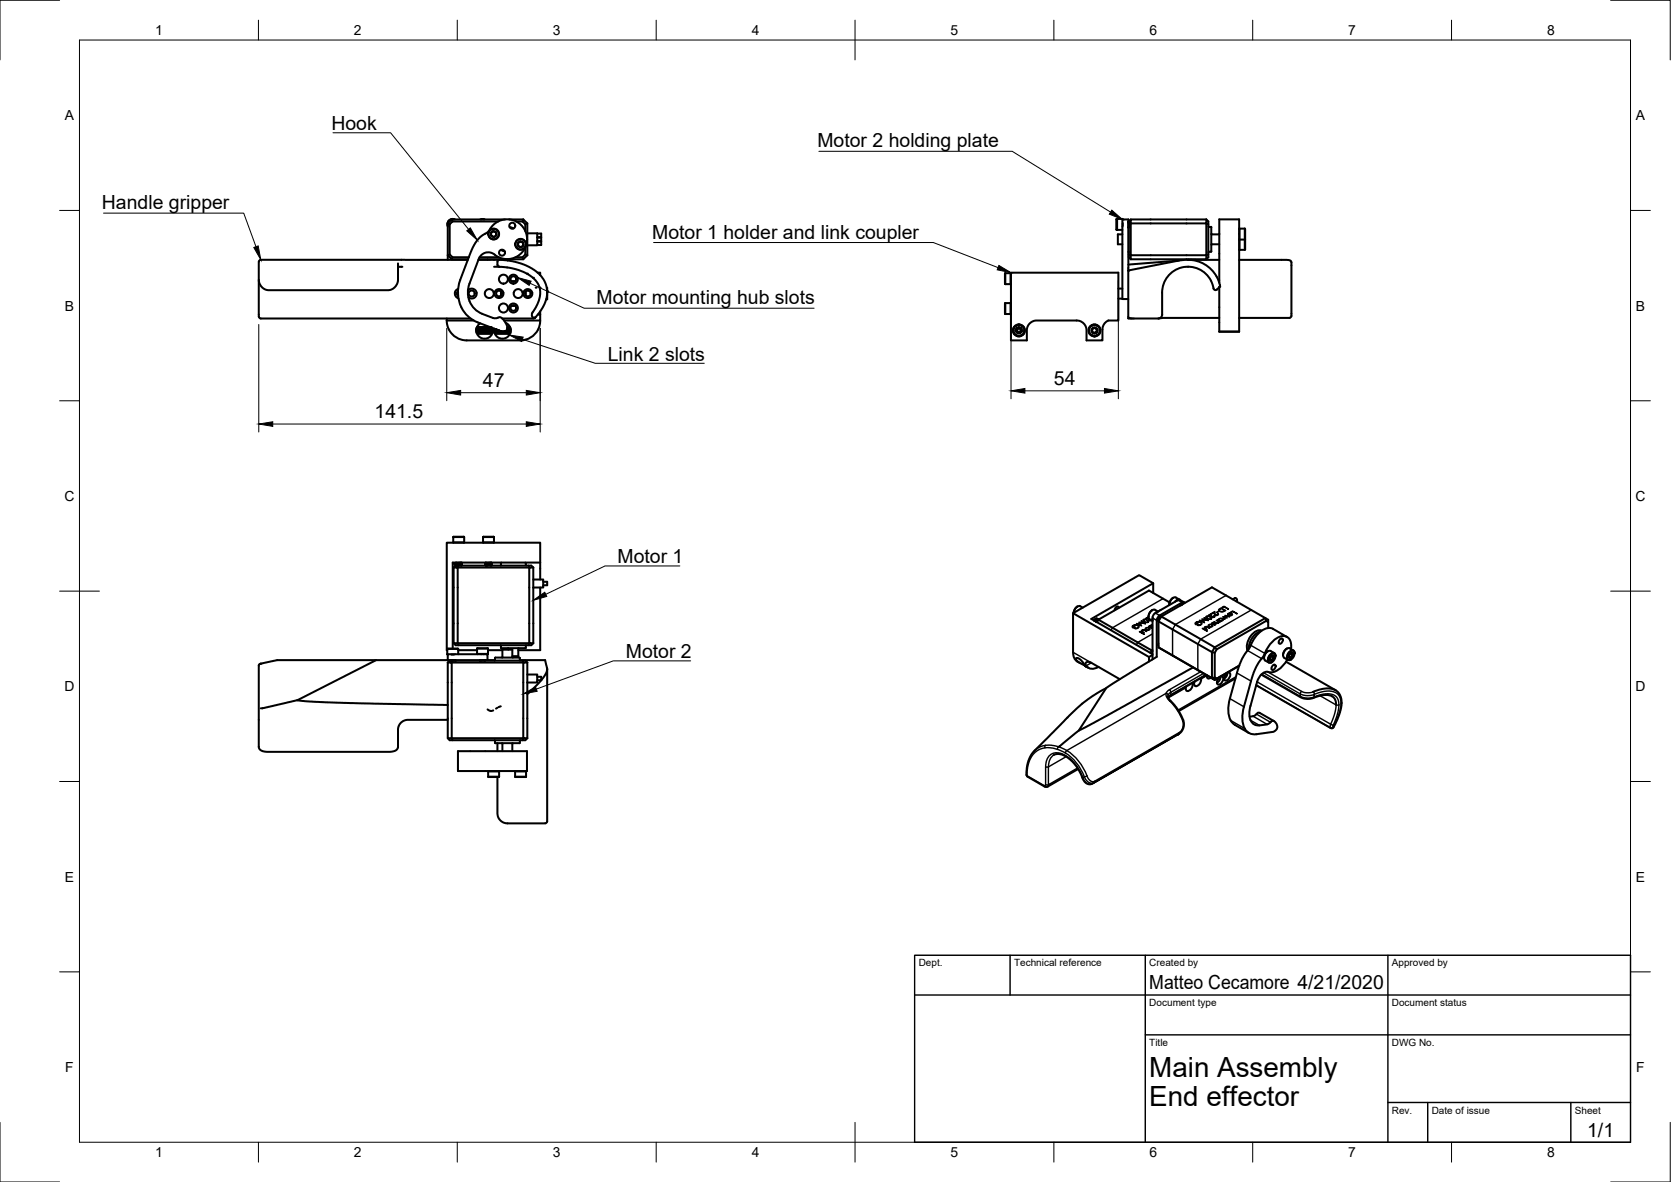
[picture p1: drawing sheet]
<svg xmlns="http://www.w3.org/2000/svg" width="420mm" height="297mm" viewBox="0 0 420 297" stroke-linecap="round" stroke-linejoin="round" font-family="sans-serif">
<!-- layer: Visible -->
<g fill="none" stroke="#000" stroke-width=".51">
<path d="M112.6 56.1v8l1 1.1M112.6 56.1l.5 .3M112.6 56v.7M113.8 55.7l-.2-.6a1.01 1.01 0 0 0-1 1M114.2 55.1h-.7M114.4 55.1a1.37 1.37 0 0 0-1.5 .3 1.37 1.37 0 0 0-.3 1.6M120.8 55.1h1.1M121 55.1h.7M123.1 57.7l-.5 .7-2 1.3-1.4 1.9-3.5 8.8a8.2 8.2 0 0 0 4.4 10.6l6.1 2.3h.5a1.03 1.03 0 0 0 .9-.7 1.03 1.03 0 0 0-.3-1l-.5-1-.7-.8-.5-.1-.4 .2M123.1 57.7a5 5 0 0 1 7.3-1.7 5 5 0 0 1 1 7.4 5 5 0 0 1-7.4 .3 2.51 2.51 0 0 0-3.6 1.3M125.3 55.7h-11.5l-.7 .7v7.6l.7 .7h4.1M127 55.1h-13.4l-1 1"/>
<path d="M128 55.1h3.6M128.1 57.1l1 .3M129.8 55.7h1.6M131.4 55.7l.7 .7v1.7M131.6 55.1l1 1v8M131.6 55.1l-.2 .6M132.6 58.6h2.5v3h-2.5M132.6 56.1l-.5 .3M135.1 59.7h1v.9h-1M135.1 58.7h1v.9h-1M280.8 55.1v2.6M280.8 55v2.8"/>
<path d="M280.8 55v.1M280.8 57.7v.1M280.8 55h1.4M280.8 57.8h1.4M282.2 58.9h-1.1v2.5h1.1M282.2 55v20.1h1.5M282.2 55l.1 .1M282.3 55.1h1.4v12.9M282.3 56.1v.6M282.3 55.1h.1M283.7 57.1h.1M283.7 57.2h.1"/>
<path d="M283.7 55.8l.1 .8M283.7 55.8l.1 1.1M283.7 55.7l.1 .1M283.7 55.7h.1M283.8 55.7h.1M283.8 56.2v8.5l.5 .5M283.8 55.7l.1 .5M283.8 55.7l-.1 .1M283.8 57.1h-.1M283.9 55.7v.5M284.3 56.1v8h19v-8l.5 .3M284.3 56.1l-.5 .3"/>
<path d="M284.3 55.1l-.5 .6M303.3 55.1v1h-19M303.3 55.1h-19v1M303.3 55.1l.5 .6v9l-.5 .5M303.8 56.9l.8 .2M304.6 57.1l-.1 6.2M304.6 58.8l2 .1M311.7 57.5v2.7M311.7 57.5h-.1M311.7 57.5h1.3M313 57.5l.1 2.6M313 57.5v2.7"/>
<path d="M65.1 65.8v13.8M65.1 79.5l.1 .3 .4 .2h52.7M100.1 66.2v4.2l-.3 1.1a2.53 2.53 0 0 1-2.2 1.4h-30a2.68 2.68 0 0 1-2.5-2.6M100.9 67l-.8 .1M113.1 64l-.5 .1v1.2M113.6 65.2h4.1M113.8 64.7l-.2 .5M115.2 73.2l-.3 .6 .3 .6M115.2 72.6l-.4 .2a1.24 1.24 0 0 0-.4 1.2 1.24 1.24 0 0 0 .9 1M117.6 65.3h-52l-.4 .2-.1 .3M117.7 73v-.1a1.23 1.23 0 0 1 2.1 .6M119.8 73.5a1.26 1.26 0 0 1-.6 1.4 1.26 1.26 0 0 1-1.4-.2"/>
<path d="M120.3 65.3h5.8l3.5 .5 3.2 1.2 1.7 1 1.3 1.2 .9 1 .6 1.3 .3 2.6-.3 1.4-.6 1.4-2.2 3M120.4 65l-2.4 6.3a5.9 5.9 0 0 0 3.3 7.6M120.6 64.7h4.8M121.2 78.9l3.1 1.1 .9-.2M122.2 73l.9-.3 .8 .4a1.12 1.12 0 0 1-.1 1.5 1.12 1.12 0 0 1-1.6 0 1.12 1.12 0 0 1 0-1.6zM122.6 65.2v.1M124.2 67l3.2 .2 2.9 .6 2.3 1 1.6 1.1a5.5 5.5 0 0 1 .5 7.3l-.4 .8a1.15 1.15 0 0 0-.1 1.9l.5-.2M125.1 65.8l.1 1 .4 .2M125.6 65.3l-.4 .1-.1 .4M126 62.8l.9 .4M126 73.3v.9M126.6 73.5a1.14 1.14 0 0 1-.9 1.4 1.14 1.14 0 0 1-1.3-.8 1.14 1.14 0 0 1 .8-1.4l.9 .1 .5 .7"/>
<path d="M129.4 73l1-.3 .7 .4a1.12 1.12 0 0 1-.1 1.5 1.12 1.12 0 0 1-1.5 0 1.12 1.12 0 0 1-.1-1.6zM129.5 70.7h-.9M129.5 76.9h-.9M131.4 64.7l.2 .5M131.9 73l.9-.3 .8 .4a1.12 1.12 0 0 1-.1 1.5 1.12 1.12 0 0 1-1.6 0 1.12 1.12 0 0 1 0-1.6zM132.1 62.2v1.8l-.7 .7h-1.8M132.1 64l.5 .1M132.2 73.3v.9M132.6 64.1l-1 1.1h-11.2M134.5 79.9l-.4 .1M134.5 79.9h.1M135.1 60.7h1v.9h-1"/>
<path d="M135.2 68.5h.6v.6M135.2 79h.6M135.8 79v1.5h-9.1M135.8 78.3v.7M137.5 72.3l.1 .9M137.5 74.3l.1 .9h-.3M137.6 73.3l-.1 .9M252.8 68.7v2.7M252.8 76.2v2.7M252.8 68.7h1.3M252.8 71.4h1.3M252.8 76.2h1.3"/>
<path d="M252.8 78.9h1.3M254.1 68.7v2.7M254.1 76.2v2.7M254.1 68.7h.1M254.1 76.2h.1M254.2 68.5h27v12h-2.5l-1 .8-.5 1.4v2.8h-4a7 7 0 0 0-.3-3.6 2.55 2.55 0 0 0-2.2-1.4h-10a2.49 2.49 0 0 0-2.5 2.5v2.5h-4zM254.2 71.3l-.1 .1M254.2 78.8l-.1 .1M281.2 75h1M281.2 72.5h1M283.7 68v11.9l7.5 .1a1.01 1.01 0 0 0 1-1M283.7 79.9l1 .1"/>
<path d="M283.7 63.3l.1 .1M283.8 64l.5 .1v1.1h19v-1.1l.5-.1M295.8 65.6l-12.1 2.4M296.5 65.5l-12.8 1M298.7 65.3h.2M298.7 65.3h7.9M298.7 67h.1M298.7 65.3l-2.9 .3M298.7 65.3a8.2 8.2 0 0 1 7.9 5.9l.2 .6-.2 .3M304.5 70.5l.5 1.6a.7 .7 0 0 0 1 .7M304.5 63.3l-.7 .1M304.5 70.5a6.5 6.5 0 0 0-7.3-3.3 6.5 6.5 0 0 0-5 6.3v5.5"/>
<path d="M306.6 61.4l-2 .1M306.6 79.9h-14.1l-1.2 .1M306.6 71v-15.9h5v28.2h-5v-11.1M306.6 72.1l-.6 .7M311.6 65.3h12l1 .3 .1 12.9a1.2 1.2 0 0 1-.5 1.4h-12.6M311.6 60.1l.1 .1M311.6 62.7l.1 .1M311.7 60.2v2.6M311.7 60.2h1.3M313 60.2v2.6M313.1 60.1v2.6l-1.4 .1M313.1 60.1l-.1 .1"/>
<path d="M112.3 80.5l.2 1.5a5 5 0 0 0 4.8 3.5M112.3 80.5h6.8M112.3 80v.5M119.8 82.9v.5M119.8 82.7v.9M119.8 82.5l.2 1.1M119.8 82.5h.1M119.9 82.5l.1 1.1M120 82.3l.1 1.5M120 82.3l.1 .2M120 83.6h.1M120 83.6l-.1 .2"/>
<path d="M120 82.3l-.1 .2M120 83.6l.1 .2M120.1 82.5l.1 1.1M120.1 82.5h.1M120.1 83.8h.1M120.2 82.3l.1 1.5M120.2 83.6h.1M120.2 82.3h.1M120.2 83.6l-.1 .2M120.2 82.3l-.1 .2M120.2 82.3l.2 1.5M120.2 83.6l.1 .2"/>
<path d="M120.2 82.3l.1 .2M120.3 82.5l.2 1.1M120.3 82.5h.1M120.3 83.8h.1M120.4 82.5l.1 1.1M120.5 82.3l.1 1.5M120.5 83.6h.1M120.5 82.3h.1M120.5 83.6l-.1 .2M120.5 82.3l-.1 .2M120.5 82.3l.1 .2M120.5 83.6l.1 .2"/>
<path d="M120.6 82.5l.1 1.1M120.6 82.5h.1M120.6 83.8h.1M120.7 82.3l.1 1.5M120.7 82.3l-.1 .2M120.7 83.6h.1M120.7 82.3h.1M120.7 83.6l-.1 .2M120.7 82.3l.2 1.5M120.7 82.3l.1 .2M120.7 83.6l.1 .2M120.8 81.3l-.8 .9a2.07 2.07 0 0 0 1.7 2.9 2.07 2.07 0 0 0 2.1-2.7"/>
<path d="M120.8 83.8h.1M120.8 82.5l.1 1.1M120.8 82.5h.1M120.9 82.5l.1 1.1M120.9 82.3l.2 1.5M120.9 83.6h.1M120.9 82.3h.1M120.9 83.6v.2M120.9 82.3v.2M121 82.3l.1 1.5M121 82.3l.1 .2M121 83.6l.1 .2"/>
<path d="M121.1 82.5l.1 1.1M121.1 82.5h.1M121.1 83.8h.1M121.2 82.3l.1 1.5M121.2 83.6h.1M121.2 82.3h.1M121.2 83.6l-.1 .2M121.2 82.3l-.1 .2M121.2 83.6l.1 .2M121.2 82.3l.2 1.5M121.2 82.3l.1 .2M121.3 82.5l.2 1.1"/>
<path d="M121.3 83.8h.1M121.5 82.3l.1 1.5M121.5 83.6h.1M121.5 82.3h.1M121.5 83.6l-.1 .2M121.5 82.3l-.2 .2M121.5 82.3l.1 1.5 .1-.2M121.5 83.6l.1 .2M121.5 82.3l.1 .2M121.6 82.5l.1 1.1M121.6 82.5h.1M121.6 83.8h.1"/>
<path d="M121.7 82.3l.1 1.5M121.7 83.6h.1M121.7 82.3h.1M121.7 82.3l-.1 .2M121.7 82.3l.2 1.5M121.7 82.3l.1 .2M121.7 83.6l.1 .2M121.8 82.5l.2 1.1M121.8 82.5h.1M121.8 83.8h.1M121.9 82.5l.1 1.1M121.9 82.3l.2 1.5"/>
<path d="M121.9 82.3v.2M122 83.6h.1M122 82.3h.1M122 83.6l-.1 .2M122 82.3l.1 1.5M122 82.3l.1 .2M122 83.6l.1 .2M122.1 82.5l.1 1.1M122.1 82.5h.1M122.1 83.8h.1M122.2 82.3l.1 1.5M122.2 83.6h.1"/>
<path d="M122.2 82.3h.1M122.2 82.3l-.1 .2M122.2 83.6l-.1 .2M122.2 82.3l.2 1.5M122.2 82.3l.1 .2M122.2 83.6l.1 .2M122.3 82.5h.1M122.3 83.8h.1M122.3 82.5l.1 1.1M122.4 82.5l.1 1.1M122.4 82.3l.2 1.5M122.4 83.6h.1"/>
<path d="M122.4 82.3h.1M122.4 83.6v.2M122.4 82.3v.2M122.5 82.3l.1 1.5M122.5 82.3l.1 .2M122.5 83.6l.1 .2M122.6 82.5l.1 1.1M122.6 82.5h.1M122.6 83.8h.1M122.7 82.3l.1 1.5M122.7 83.6h.1M122.7 82.3h.1"/>
<path d="M122.7 83.6l-.1 .2M122.7 82.3l-.1 .2M122.7 83.6l.1 .2M122.7 82.3l.2 1.5 .1-.2M122.7 82.3l.1 .2M122.8 82.5l.2 1.1M122.8 82.5h.1M122.8 83.8h.1M122.9 82.5l.1 1.1M123 82.3l.1 1.5M123 83.6h.1M123 82.3h.1"/>
<path d="M123 82.3l-.1 .2M123 82.3l.1 .2M123 83.6l.1 .2M123.1 82.5l.1 1.1M123.1 82.5h.1M123.1 83.8h.1M123.2 82.3l.1 1.5M123.2 83.6h.1M123.2 82.3h.1M123.2 83.6l-.1 .2M123.2 82.3l-.1 .2M123.2 82.3l.2 1.5"/>
<path d="M123.2 82.3l.1 .2M123.2 83.6l.1 .2M123.3 82.5l.1 1.1M123.3 82.5h.1M123.3 83.8h.1M123.4 83.6h.1M123.4 82.3v.2M123.5 82.3l.1 1.5M123.5 83.6l-.1 .2M123.5 83.6l.1 .2M123.5 82.3l.1 .2M123.6 82.5h.1"/>
<path d="M123.6 83.8h.1M123.6 82.5l.1 1.1M123.7 82.4l-.1 .1M123.7 83.6h.1M123.7 83.6l-.1 .2M123.7 82.4l.1 1.3M123.7 83.6l.1 .1M123.8 82.4v1.2M123.9 82.6v.6M124.3 82.9v.5M124.3 82.7v.9M124.4 82.6l.1 1"/>
<path d="M124.5 83.6h.1M124.5 83.6l-.1 .2M124.5 83.6l.1 .2M124.5 82.7l.1 1.1M124.6 83.8h.1M124.6 82.7l.1 .9zM124.7 83.6h.1M124.7 83.6l-.1 .2M124.7 83.6l.1 .2M124.8 82.8l.1 1zM124.8 83.8h.1M124.9 82.8l.1 .8z"/>
<path d="M124.9 83.6h.1M124.9 83.6v.2M125 83.6l.1 .2M125 82.9l.1 .9M125.1 83.8h.1M125.1 82.9l.1 .7zM125.2 83.6h.1M125.2 83.6l-.1 .2M125.2 83.6l.1 .2M125.3 83l.1 .8zM125.3 83.8h.1M125.4 83l.1 .6z"/>
<path d="M125.5 83.6h.1M125.5 83.6l-.1 .2M125.5 83.6l.1 .2M125.5 83.1l.1 .7M125.6 83.1v.7M125.6 83.8h.1M125.6 83.1l.1 .5zM125.7 83.6h.1M125.7 83.6l-.1 .2M125.7 83.6l.1 .2M125.8 83.2l.1 .6zM125.8 83.8h.1"/>
<path d="M125.9 83.2l.1 .4M126 83.6h.1M126 83.6l-.1 .2M126 83.6l.1 .2M126 83.3l.1 .5M126.1 83.3v.5M126.1 83.8h.1M126.2 83.3v.3M126.2 83.6h.1M126.2 83.6l-.1 .2M126.2 83.6l.1 .2M126.3 83.3v.5"/>
<path d="M126.3 80h7.8M126.3 83.3l.1 .5M126.3 83.8h.1M126.4 83.3v.3M126.4 83.3l.1 .3M126.4 83.6h.1M126.4 83.6v.2M126.5 83.6l.1 .2M126.5 83.3l.1 .5M126.6 83.3v.5M126.6 83.8h.1M126.7 83.3v.3"/>
<path d="M126.7 83.6h.1M126.7 83.6l-.1 .2M126.7 83.6l.1 .2M126.8 83.3l.1 .5zM126.8 83.8h.1M126.9 83.3l.1 .3zM127 83.6h.1M127 83.6l-.1 .2M127 83.6l.1 .2M127 83.2l.1 .6zM127.1 83.8h.1M127.1 81.1l.7 .5 .4 .5a2.08 2.08 0 0 1-1.6 3 2.08 2.08 0 0 1-2.3-2.5"/>
<path d="M127.1 83.2l.1 .4zM127.2 83.6h.1M127.2 83.6l-.1 .2M127.2 83.6l.1 .2M127.3 83.1l.1 .7zM127.3 83.8h.1M127.4 83l.1 .6M127.5 83.6l-.1 .2M127.5 83.6l.1 .2M127.5 82.9l.1 .9M127.5 82.8l.1 1M127.6 83.8h.1"/>
<path d="M127.6 82.5l.1 1.1M127.6 82.5h.1M127.7 82.3l.1 1.5M127.7 83.6h.1M127.7 82.3h.1M127.7 83.6l-.1 .2M127.7 82.3l-.1 .2M127.7 82.3l.2 1.5M127.7 82.3l.1 .2M127.7 83.6l.1 .2M127.8 82.5l.2 1.1M127.8 82.5h.1"/>
<path d="M127.8 83.8h.1M127.9 82.5l.1 1.1M128 82.3l.1 1.5M128 83.6h.1M128 82.3h.1M128 83.6l-.1 .2M128 82.3l-.1 .2M128 83.6l.1 .2M128 82.3l.1 .2M128.1 82.5l.1 1.1M128.1 82.5h.1M128.1 83.8h.1"/>
<path d="M128.2 82.3l.1 1.4M128.2 83.6h.1M128.2 82.3h.1M128.2 83.6l-.1 .2M128.2 82.3l-.1 .2M128.2 82.3l.1 1.3M128.2 83.6l.1 .1M128.2 82.3l.1 .1M128.4 82.6v.6M135.8 80.5l-.2 1.4a4.9 4.9 0 0 1-4.8 3.6h-13.5M254.8 82.4v1.2M255 83.9l.5 .3"/>
<path d="M255.5 84.2l.5 .3M255.6 82.6l.6-.3 .7 .4-.6-.4-.6 .3-.2 .6 .5 .4a.63 .63 0 0 0 .8-.6 .69 .69 0 0 1-.7 .8 .69 .69 0 0 1-.6-.9zM256 81.5l-1 .7M256.3 81.5l1.1 .7M256.9 82.7v.6M257.4 83.9l-1.1 .6M257.6 82.4v1.2M273.8 82.4v1.2M274 83.9l.5 .3M274.5 84.2l.5 .3M274.5 84.2a1.37 1.37 0 0 1-.3-2 1.37 1.37 0 0 1 2 0 1.37 1.37 0 0 1-.3 2M275 81.5l-1 .7"/>
<path d="M275.4 81.5l1 .7M275.7 83.4l-.4 .2M275.9 83.4l-.5 .3-.6-.1-.3-.6 .4-.5h.6l.3 .3-.1 .6 .1-.5-.3-.4h-.4l-.4 .2v.7l.6 .2M275.9 84.2l-.7 .2-.7-.2M275.9 84.2l-.5 .3M275.9 82.8l-.1 .6-.5 .2M275.9 82.8a.75 .75 0 0 0-1.1-.4 .75 .75 0 0 0-.1 1.2 .75 .75 0 0 0 1.2-.2M275.9 82.8v.6M276.4 83.9l-.5 .3M276.6 82.4v1.2M114 136.3h2.7M114 135h2.7"/>
<path d="M114 136.3v.1M114 135v1.3M116.7 136.3l-.1 .1M116.7 135v1.3M121.5 136.3h2.7M121.5 135h2.7M121.5 136.3v.1M121.5 135v1.3M124.2 136.3l-.1 .1M124.2 135v1.3M113.8 141.4l.8 .7M114.1 142.6v19h1"/>
<path d="M114.1 142.6h1v19M114.6 141.4h.1M114.6 142.1h.2M114.6 142.1l-.5 .5M114.6 141.5h.1M114.6 141.7v.1M114.6 142h.1M114.6 142l.1 .1M114.6 141.8l.1 .1M114.6 141.5l.1 .1M114.7 141.6h.1M114.7 141.8v.1"/>
<path d="M114.7 142.1h.1M114.7 141.9l-.1 .1M114.7 141.6l-.1 .1M114.7 141.4l-.1 .1M115.2 142.1h.1M115.2 142.2h-.6h.6M115.3 142.1h18.3l.5 .5M115.3 142.1l-.2 .5h18l-.2-.5M115.9 141.4l-1.3 .1M115.9 142l-1.2 .1M115.9 141.7l-1.2 .1M115.9 141.5l-1.2 .1"/>
<path d="M115.9 141.5l.2-.1-1.5 .1M115.9 141.5l.2 .1-1.5 .1M115.9 141.5h.1M115.9 141.7v.1M115.9 142h.1M115.9 142l.2 .1M115.9 141.8h.2M116.1 141.9l-1.5 .1M116.1 141.6l-1.5 .2M116.1 142.1h-.2M116.1 141.8l-1.5 .2M116.1 141.6h.1"/>
<path d="M116.1 141.8v.1M116.1 142.1h.1M116.1 141.9l-.2 .1M116.1 141.6l-.2 .1M122.1 141.4h.1M122.1 141.5h.1M122.1 141.7v.1M122.1 142h.1M122.1 142l.1 .1M122.1 141.8l.1 .1M122.1 141.5l.1 .1M122.2 141.6h.1"/>
<path d="M122.2 141.8v.1M122.2 142.1h.1M122.2 141.9l-.1 .1M122.2 141.6l-.1 .1M122.2 141.4l-.1 .1M123.4 141.4l-1.3 .1M123.4 142l-1.2 .1M123.4 141.7l-1.2 .1M123.4 141.5l-1.2 .1M123.4 141.8l-1.2 .1M123.4 141.5l.2-.1-1.5 .1M123.4 141.5l.2 .1-1.5 .1"/>
<path d="M123.4 141.5h.1M123.4 141.7v.1M123.4 142h.1M123.4 142l.2 .1M123.4 141.8h.2M123.6 141.9l-1.5 .1M123.6 141.6l-1.5 .2M123.6 142.1h-.2M123.6 141.8l-1.5 .2M123.6 141.6h.1M123.6 141.8v.1M123.6 142.1h.1"/>
<path d="M123.6 141.9l-.2 .1M123.6 141.6l-.2 .1M126 142l-.1 .1M126.1 141.4l-.1 .6M132.1 141.4l.1 .6M132.2 142l.1 .1M134.1 142.6h-1v19h1M134.1 145.6h2.5v2h-2.5M134.1 142.6v19M135.8 141.4v4.2M135.8 141.4h-22v21.6M135.8 141.4v-5h-23.5v27h.2"/>
<path d="M135.8 147.6v15.8h-5.5M136.6 146.2h1v.9h-1M269.8 154.1l19.1 11M271.6 152.3l.6 .4M271.6 152.3a1.63 1.63 0 0 0-1.6 1.7l.3-1 .6-.6M275.3 155.7l-.2 .2M275.8 155.5h.1M275.8 156.3l.4-.6 13.4 7.8M275.8 156l-.1 .3M275.8 155.5h-.3l-.4 .4M275.9 155.6l-.3-.1-.4 .5M276 155.6h-.3l-.4 .4 .2-.2"/>
<path d="M276 155.6h.1M276.1 155.7l-.4-.1-.4 .5M276.2 155.7l-.5 .6 .2-.4M276.2 155.7l-.5 .1-.2 .4 .2-.3M276.2 155.7h.1M276.2 155.7h-.3l-.4 .5M281.3 152.8l-.1-.3a.8 .8 0 0 0-.9 .9M289.1 155.6l.7 .5M289.7 153.4l-.7 .8-.2 .8M289.9 155.2v.6M290 149v-2.4l-15.6 8.9 15.4 8.9M290 146.6l-3.6-2.1-16.6 9.6v9.8a2.55 2.55 0 0 0 1.7 2.7"/>
<path d="M291 153.9l-.5 .2M291.2 153.7l-.8-.5a1.57 1.57 0 0 0-1.3 2.4M291.3 156.2l13.4 7.7 .7-1.2M291.3 156.2l.7-1.3 13.4 7.8M291.3 156.2v6.5l14.1 8.1-.7-.4 .7-.1M291.6 154.7l-.5 .5-.2 .7v9.2l-12.7 7.8-6.9 10.7M291.7 155.2l-.3 .4M291.8 155.1l-.5 1.1M291.8 155.1l12.9-7.5 14.2 8.2v.5M291.8 155.1l-.5 .7M291.8 155.1h.1M292 154.9l-.6 .5-.1 .8"/>
<path d="M294.1 151.4l-5.2-3-12.7 7.3M294.9 150.3l-.7 .8-.2 .8M295 150.2l-.1 .1M296.2 150.8l-5.1 2.9a1.84 1.84 0 0 0-1.3 2.2v9.8M296.2 150.8l.5-.1 1 .7M296.3 150.8l-.5 .2M296.6 150.7l-.9-.5a1.65 1.65 0 0 0-1.7 1.8M296.7 150.8a.92 .92 0 0 0-1.3 .4M296.9 152.1l.4-.2-.5 .3M297.3 151.9l-.3 .2M297.9 151.5l-.2-.1h-.5l-5.6 3.3M310 150.6l.7-.3 .3 .4-.2 .4"/>
<path d="M318.4 156l-12.5 7.2-.5 .8v6.3l.5 .2 5.7-3.2-6.2 3.5 .5-.3M318.4 156l.5 .3v1.5M318.4 156l-.2-.7-12.8 7.4M74.8 176l-9.2 2M74.8 176l3.2 .3 6.3 .3 28.3 .6M94.6 165.9h-24.9l-4.5 1-.1 .3v20.6l.2 .5 .6 .4 1.2 .2h31.4l1.2-.4 .3-.5 .1-5.1 .5-1 .7-.6 1.1-.4h10.2M112.5 164.4l.1 1.5h10M112.5 164.4h10.1v1.5M112.5 163.1h2.7M112.5 163.1v1.3M112.6 166.5v19h1M112.6 166.5h1v19"/>
<path d="M112.6 165.9h-18l-19.8 10.1M113.2 165.9v.1M113.2 166l-.6 .5M113.2 166h.1M113.5 164.5h.7M113.7 165.9l-.5 .1M113.7 166l-.6 .1h.6M113.7 166h.1M113.8 166h18.3l.5 .5M113.8 166l-.2 .5h18l-.2-.5M114.1 161.6l.5 .5h19l.5-.5M114.1 165.9l-.9 .1"/>
<path d="M114.5 165.9l.1 .1M114.6 166h.1M114.6 166h-.5M115.1 161.6h18l-.2 .5M115.1 161.6l.2 .5M115.2 163.4h4.8M115.2 163.1v1.3M120 164.3h2.7M120 163h2.7M120 164.3v.1M120 163v1.3M120.7 165.9l-.1 .1 1.3-.1"/>
<path d="M121.9 166l.2-.1-1.4 .1M121.9 166h.1M122.6 165.9h1.9M122.6 178.3l.8 .4 .6-.2M122.7 164.3l-.1 .1M122.7 163.4h3.6M122.7 163v1.3M124.5 165.4h6.2M124.5 165.4v.5M124.5 165.9l-.1 .1M125.1 177.9l-.4 .2M125.9 162.1l.1 .8h6.1l.1-.7"/>
<path d="M125.9 177.5l-.6 .2M127.7 162.9l.1 .4M128.8 165.1v-1.8h-2.5l-.1 1.9M128.8 165.1l.1 .1M130.3 163v1.9h-1.5M130.4 162.9l-.1 .1M130.7 165.4v.5h6.4l.5 2.2M130.7 165.9l.1 .1M132.3 162.1l-.1 .1M132.6 166.5h-1v19h1M132.6 169.5h2.5v2h-2.5M132.6 174.4l3.8-3.8 1-1.5 .2-1v38.3"/>
<path d="M132.6 166.5v19M135.1 170.1h1v.8h-1M270.5 165.5l.4-.1 .7 .3 1.4 1.8-2.1-1.3zM273 167.5l.7 .3M276.2 167.6h.1M276.2 167.6a1.99 1.99 0 0 1-3.2-.5 .71 .71 0 0 1 .4-.8 .71 .71 0 0 1 .8 .2l7.4 4.2M278.1 172.9l-3.2 1.9-2.8 2-3.2 3-6.6 6.7a11 11 0 0 0-3.5 4.2l-.6 2.4-.1 1.6 .3 .4M289.6 163.5l-.3 .6M289.6 163.5l.2 .2M289.8 164.6l-.9 .5v1.1M289.8 163.4l-.2 .1M291.3 161.7v.6"/>
<path d="M291.3 162.7l4.2 2.4M293.7 175l.3 .8 2.1 2.4 1.4 2.8 .1 1.6-.6 1.4-22.3 12.9-.7 .2a2.72 2.72 0 0 1-2.2-2.4l-1.3-2.4-2-1.9-1.8-.8-.8-.1-.9 .2M298.2 172.6l-.1 .3M299.8 171.6l.1 .2M299.9 171.8a1.5 1.5 0 0 1-1.6 1.8l-.2-.8M300 167.7l-21.5 12.1-7.2 3.8-5.2 4.1M301.9 170.4a1.48 1.48 0 0 1-1.5 1.9l-.2-.4 .1-.6M303.3 169.6l-9.1 5.2-.5 .5M303.5 169.7l.2 .8 .8-.2M303.8 169.9l-.3 .2M305.4 164l-.7-.1v6.5l-3.5-2M305.4 162.7l.5 .5"/>
<path d="M306.5 170.4l.3-.3 .5-.1a1.32 1.32 0 0 1-1.1 2 1.14 1.14 0 0 1 .3-1.6zM306.9 170.1l-.3 .8-.6 .7M308.3 169.3l.3-.2 .5-.1a1.32 1.32 0 0 1-1.1 2 1.14 1.14 0 0 1 .3-1.7zM308.3 169.2l-.1 .6-.4 .4M308.6 169l-.2 .9-.7 .7M309.2 175.6a6.2 6.2 0 0 0 1 6.3l3.8 2.3M310.6 170.5l-14.2 8.2M312.8 177.6a7.6 7.6 0 0 0 .2 5.5M315.1 180l-.9 .1M315.1 180l1.1-.8 .4-.1 3.7 2.1M315.8 172.2l18.8 10.8a.96 .96 0 0 0 1.1-1l1.3-3.1 .3-2-.1-1.3-.2-.9-.5-.7-.7-.6M316.1 171.3l-1.7 6.1a4.2 4.2 0 0 0 .9 4.6 4.3 4.3 0 0 0 3.3 0"/>
<path d="M317.1 169.5l10.6 6 1.6 .1 3.7-.9 1.7 .2 1 .8 .2 1.5M318 164.2l-.5 .9-1.1 1.5-1.2 2.5-2.4 8.5M318.1 166l.9 .5M318.7 163.7l-.7 .8-.2 .8M319.3 165.6l.6 .3M319.4 165.3l.2-.4 .7 .4M319.5 163.6l.9 .5M319.5 163.6a1.57 1.57 0 0 0-1.4 2.4M319.5 164.5a.67 .67 0 0 1 1.1-.1 1.6 1.6 0 0 1-1.5 2.1 1.47 1.47 0 0 1 .4-2zM319.8 166.4h-.1M320 167.3l.5-.3a.76 .76 0 0 1 .1 .9 .76 .76 0 0 1-.8 .4l-.1-.6zM320.2 164.8h-.4"/>
<path d="M320.2 164.8l-.1 .2a.35 .35 0 0 1 .2 .3 .35 .35 0 0 1-.3 .3l-.1 .3h-.3a.19 .19 0 0 1-.3 0 .19 .19 0 0 1 0-.3M320.2 164.7a.77 .77 0 0 0-.8 .5 .77 .77 0 0 0 .1 .8l.4-.1M320.2 164.7l.1 .6-.4 .6M320.7 164.8a.63 .63 0 0 0-.4-.7 .63 .63 0 0 0-.8 .2 1.38 1.38 0 0 0-.3 2.2l.5-.1M321.8 160.7l.5-.3a.76 .76 0 0 1 .1 .9 .76 .76 0 0 1-.8 .4v-.5zM322.9 165.3l.9 .5M323.4 166.3l12.4 7.1M323.5 163l-.7 .9-.2 .8M323.6 163h-.1M323.6 160.1l-3.5-2.1a3.5 3.5 0 0 0-3.9 1.4l-.8 1-1.3 2.5-1 1.4-.9 1.5-1 2.7-2 7.1M323.7 165.7a5.7 5.7 0 0 1-4.3 3.3 2.53 2.53 0 0 0-3.1 1.9l-.2 .4M324.1 164.9l.6 .3"/>
<path d="M324.3 163.9a.67 .67 0 0 1 1.1-.1 1.6 1.6 0 0 1-1.4 2 1.47 1.47 0 0 1 .3-1.9zM324.4 164.3l-.2 .3M324.4 164.3l.7 .3M324.5 164.2l-.4 .8 .2 .4 .4-.2M324.6 163.1a2.52 2.52 0 0 0-1.7-3.3 5.9 5.9 0 0 0-4.9 4.4M325 164.1h-.5M325 164.1l.1 .5-.4 .6h-.3a.19 .19 0 0 1-.3 0 .19 .19 0 0 1 0-.2M325 164.1l-.5 .1M325 164.1l.1 .5M325.1 164.6l-.4 .6M325.2 163.5l-.9-.6a1.57 1.57 0 0 0-1.4 2.4M325.5 164.2v-.1a.63 .63 0 0 0-.4-.7 .63 .63 0 0 0-.8 .3 1.38 1.38 0 0 0-.3 2.2l.6-.2"/>
<path d="M335.8 173.4l-.9-.3-1.4-.1-1.8 .3-1.5 .6M112.6 185.5l.5 .5h19l.5-.5M113.6 185.5h18l-.2 .5M113.6 185.5l.2 .5M115.1 188.8h17.4v5h-17.4zM122.7 193.9h2.8M122.7 195.2h2.8M122.7 193.9v1.3M122.8 193.8l-.1 .1M124.4 186l.1 .8h6.1l.1-.7M125.1 195.3v9.1a2.75 2.75 0 0 0 3.5 2.5h8.5M125.1 186.8v2"/>
<path d="M125.4 193.8l.1 .1M125.5 193.9v1.3M126.2 186.8l.1 2M128.8 186.9v1.9M128.9 186.8l-.1 .1M129.5 193.9h2.8M129.5 195.2h2.8M129.5 193.9v1.3M129.6 193.8l-.1 .1M130.8 186l-.1 .1M132.2 193.8l.1 .1M132.3 193.9v1.3"/>
<path d="M271.1 193.3l-8 4.5-.4-.1-4.4-2.5M319.5 181.5l.3-.3 .3-.1 .8 .7 .3 1.1-.5 .7-.5 .3-4.3 .6a2.69 2.69 0 0 1-2.9-1.4M319.5 181.5l-.9 .5M137.6 206.4l-.3 .4-.2 .1"/>
<circle cx="124.1" cy="58.8" r=".73"/>
<circle cx="124.1" cy="58.8" r="1.3"/>
<circle cx="124.1" cy="58.8" r="1.37"/>
<circle cx="128.8" cy="56.7" r=".75"/>
<circle cx="118.6" cy="73.8" r=".75"/>
<circle cx="125.5" cy="73.8" r=".71"/>
<circle cx="126.2" cy="63.5" r=".75"/>
<circle cx="126.6" cy="70.1" r="1.13"/>
<circle cx="126.6" cy="77.4" r="1.13"/>
<circle cx="129.1" cy="70.1" r=".71"/>
<circle cx="129.1" cy="77.4" r=".71"/>
<circle cx="129.1" cy="77.4" r="1.13"/>
<circle cx="129.1" cy="70.2" r="1.12"/>
<circle cx="130.9" cy="61.4" r=".72"/>
<circle cx="130.9" cy="61.4" r="1.3"/>
<circle cx="130.9" cy="61.4" r=".73"/>
<circle cx="130.9" cy="61.4" r="1.37"/>
<circle cx="132.7" cy="73.8" r=".71"/>
<circle cx="256.2" cy="83" r="1.5"/>
<circle cx="256.2" cy="83" r=".46"/>
<circle cx="256.2" cy="83" r="1.37"/>
<circle cx="275.2" cy="83" r="1.5"/>
</g>
<g fill="#000">
<circle cx="100.9" cy="67" r=".25"/>
<circle cx="132.5" cy="68.8" r=".25"/>
<circle cx="134" cy="69.8" r=".25"/>
<circle cx="134.7" cy="72.3" r=".25"/>
<circle cx="135.7" cy="72.3" r=".25"/>
<circle cx="137.6" cy="73.2" r=".25"/>
<circle cx="137.6" cy="73.3" r=".25"/>
<circle cx="283.7" cy="68" r=".25"/>
<circle cx="306.6" cy="72" r=".25"/>
<circle cx="123.4" cy="82.3" r=".25"/>
<circle cx="127.6" cy="82.5" r=".25"/>
<circle cx="114.7" cy="142.1" r=".25"/>
<circle cx="122.2" cy="142.1" r=".25"/>
<circle cx="65.5" cy="166.8" r=".25"/>
<circle cx="296" cy="184.7" r=".25"/>
</g>
<!-- layer: Visible Narrow -->
<g fill="none" stroke="#000" stroke-width=".36">
<path d="M284.8 157.3l1-.3 .4 .1 .2 .4-.3 .4-.7 .1 .7-.3 .1-.4-.5-.2-.6 .1-.3 .2 .1 .3 .5-.1-.5 .2-.2-.2zM285.7 156.7l1.1 .4-.4-.7 1.2 .2-.6-.6 1 .7-1.4-.2 .4 .8zM286.5 158.8l1.2 .6zM287 158.5l.5-.3 .9 .4-1.1-.2-.2 .2 .5 .5-.6-.4zM287.4 155.8l.6-.2 .8 .6-.3 .2h-.5l-.6-.4zM287.6 155.8l.5-.1 .6 .5-.3 .2-.4-.1-.5-.3zM288 157.9l.8-.2 .4 .4-.4 .3h-.4l-.4-.2zM288.1 158l.5-.2 .4 .3-.6 .2zM288.8 155l-.8 .4 .6-.2 .2 .7h.7M288.8 155.3v.5h.6M289.8 157.6l-.8-.1 .3-.3-.4 .2 .2 .2h.6l-.2 .3 .3-.1M289.8 157.2l-.4-.1 .4 .2"/>
<path d="M289.8 159.3l-3.7 2.1-.4 .6M289.9 155.3l1 .6M290.6 154.1l1 .6M291.3 153.6l-.2 .1M292 153.2l-.5 .3M292.4 150.4l-12.7 7.4-.3 .6M296.2 150.8l1 .6M300.5 156.5l.5-.2 .6-.1 .4 .2 .2 .3-.2 .3-.8 .2 .7-.3 .1-.4-.4-.2-.7 .1-.2 .4 .5-.1-.4 .3-.3-.3zM301.6 155.9l1 .4-.4-.7 1.2 .2-.6-.6 1 .7-1.4-.2 .5 .8zM302.3 158l1.3 .5zM302.8 157.7l.6-.3 .8 .4-1.1-.2-.1 .2 .4 .4-.5-.3zM303.2 155l.6-.2 .6 .3 .3 .3-.7 .2-.6-.3z"/>
<path d="M303.4 155l.6-.1 .5 .5-.7 .1-.4-.3zM303.8 157.1l.6-.2 .5 .2a.54 .54 0 0 1-.5 .5 .54 .54 0 0 1-.6-.5zM303.8 154.6l.8-.4 .1 .8h.6v-.3l.2 .2-.6 .3-.4-.3v-.5zM304 157.1l.5-.1 .3 .3-.6 .2-.3-.2zM304.7 156.6l.4-.2-.3 .3h.7l.2 .2-.4 .1 .3-.1-.8-.1zM304.7 154.1l.8-.4 .1 .8h.4l.2-.3 .2 .2-.6 .3-.4-.2v-.6zM305.2 156.3l.7 .3 .4-.1 .1-.2-.5-.4 .8 .4-.7 .4zM305.9 153.8l.6-.1zM306.2 155.7l.7-.3 .7 .2-.2 .4-.5 .1 .1 .1zM306.4 153.2l.6-.4 1.2 .6-1.1 .4-.6-.3zM306.6 155.6l.5-.1 .3 .3-.5 .2-.3-.2zM306.6 153.2l.4-.3 .9 .5-.9 .3-.4-.3z"/>
<path d="M307.2 152.7l.6-.3 1.1 .6-1.1-.5zM307.4 155l.9 .2-.3-.5 1.2 .2-.9-.1 .3 .5-.9-.2 .2 .5zM308.3 149.6l-12.8 7.4-.7 1.2v6.5l.7 .4M308.8 154.2l.7-.1 .4 .4-.4 .2h-.5l-.2-.1 .8-.4h-.6l-.3 .3zM309 154.6l.7-.2-.2 .2zM309.4 153.8l.5-.2 1.2 .6-1.1-.5zM314.6 153.3l-12.7 7.3-.7 1.2v6.6l.7 .4-7.9 4.5-.8 .9-25 14.4a12.6 12.6 0 0 1 5.1 6.4M316.8 158.8a4.4 4.4 0 0 0-2.7 4.1M317 158.7a4.4 4.4 0 0 0-3 4.4M317.2 158.5a3.3 3.3 0 0 0-3.4 2.7 3.1 3.1 0 0 0-.1 2.2M317.3 158.5a2.54 2.54 0 0 0-2.9 1.3l-.6 1.2-.3 1.1 .1 1.5M269.8 163.9l4.6 2.7-1.3 .7"/>
<path d="M281.5 170.6l.1 .1M293.7 174.7l-.5-.5 .2 1 .7 1h.3M294 173.3l.4 .7M294.2 176.2a13.8 13.8 0 0 1 3.2 4.9M294.4 174l-.6 .4-.1 .6M298.1 172.9l-4.3 2.5M300.2 171.6l-.3 .2M302.6 169.2l-8.2 4.8-.1 .8M303.2 169.5l-8.9 5.2-.6 .6M303.5 169.8l-1.5 .8M309.2 175.6l3.6 2M310.7 170.1l-14.5 8.3"/>
<path d="M311 169.1l3.6 2.1M313.7 163.5l3.5 2M314.5 162.2l3.5 2M315.1 180l3.5 2M315.9 172.2l18.6 10.7M315.9 179.5l3.6 2M316.1 171.4l18.5 10.6M317.2 169.4l9.7 5.6M317.7 169.1l9.2 5.3 .4-.7M318.7 168.8l8.9 5.1 1.5 .2 1.1-.2M326.9 175l1.8 .4 1.8-.3M326.9 175v-.6l1.8 .4 1.8-.3v.6"/>
<path d="M326.9 175l.1 .2M330.2 173.9l.3 .6 2.4-.7h2.2a3.1 3.1 0 0 1 2 4.1l-.7 2.3-1.2 2.6M330.5 175.1l2.8-.7 1.7 .1a2.35 2.35 0 0 1 1.7 2.7M330.5 175.1l-.2 .3M331.9 174.8l4 2.4M335.9 177.2l-.3 2.2-1 2.6M336 177.1h.7M336.7 177.2l-.4 2.2-1.1 2.9M337.3 176.6l-.1 .2M258.1 194.7l.3 .4M262.9 187.3l-.2 .6M262.9 192.7v4.5l-.2 .2h-.1l.1 .2"/>
<path d="M262.9 197.2h.7l-.2 .5M263.6 192.7v4.5l7.3-4.2M263.6 192.7h-.7a2.97 2.97 0 0 1 1.3-3 2.97 2.97 0 0 1 3.2-.1 10.5 10.5 0 0 1 4.9 5.8M265 189.7a3.3 3.3 0 0 0-1.4 3M265.9 188.3l.2-.6a5.6 5.6 0 0 0-6 .9M265.9 188.3l-2.2-.4-2.2 .4-1.7 1.3-1 1.8-.4 1.3-.2 2.2 4.4 2.5M266.2 187.7l2 .9-.3 .6-2-.9M267.9 189.2a11.8 11.8 0 0 1 4.7 6l.7-.2M268.1 190.1l-4.5 2.6M272.1 195.4h.2M272.2 195.4l.7 1.1a1.4 1.4 0 0 0 1.9 .4M272.2 195.4l.4-.2 .7 1.1a1.48 1.48 0 0 0 1.9 .3"/>
<path d="M273.3 195l.8 1.2a1.02 1.02 0 0 0 1.2 .1M274.8 196.9l21.6-12.5zM275.3 196.3l-.1 .3M296.5 184.1l-.1 .3M297.3 181.2l.2 .6-.1 1.1-.7 1.1-21.4 12.3M297.5 181l-.1 .1M309.4 181l3.6 2.1M314.4 181l2.3 1.3M334.6 182.9v.1M334.6 182l.6 .3M334.6 182v.9M335.2 182.7l-.6 .2"/>
<path d="M335.2 182.7l.1 .1M335.2 182.3v.4"/>
</g>
<circle cx="330.2" cy="173.8" r=".18" fill="#000"/>
<!-- layer: Border -->
<g fill="none" stroke="#000" stroke-width=".25">
<path d="M15 .1h-15v15M20 10.1h390v276.9h-390zM65 5.1v5M115 5.1v5M165 5.1v5M215 5.1v10M265 5.1v5M315 5.1v5M365 5.1v5M405 .1h15v15M15 52.9h5M410 52.9h5"/>
<path d="M15 100.7h5M410 100.7h5M15 148.6h10M405 148.6h10M15 196.4h5M410 196.4h5M15 244.2h5M410 244.2h5M0 282.1v14.9h15M65 287v5M115 287v5M165 287v5"/>
<path d="M215 282.1v9.9M265 287v5M315 287v5M365 287v5M420 282.1v14.9h-15"/>
</g>
<!-- layer: TitleBlock -->
<path d="M230 240.1h180v46.9h-180zM230 250h180M254 240.1v9.9M288 240.1v46.9M349 240.1v46.9M288 260.1h122M349 277.1h61M359 277.1v9.9M395 277.1v9.9" fill="none" stroke="#000" stroke-width=".36"/>
<!-- layer: Annotations -->
<path d="M117.4 58l.9-.7 1.7 3.1zM279.5 52.8l2.7 2.3-3.3-1.3zM63.8 62.2l1.1-.4 .7 3.5zM130.1 69.7l3.4 1-.4 1zM251.2 66.7l3 1.8-3.5-.7zM128 84.2l3.6 .5-.4 1.1zM134.1 150.9l2.9-2.1 .5 1.1zM131.6 174.4l3.1-1.8 .4 1.1z" fill="#000" stroke="#000" stroke-width=".25"/>
<path d="M83.7 33.4h14.5l19.6 24.2M205.9 38h48.6l24.8 15.3M26 53.6h35.3l3.1 8.4M133.3 71.2l13.6 6.3h57.8M164.3 60.9h70.4l16.3 6.4M131.4 85.3l18.3 6h27.4M170.9 142.2h-18.8l-14.9 7.2M173.7 166.1h-19.5l-19.3 7.1" fill="none" stroke="#000" stroke-width=".25"/>
<!-- layer: Dimensions -->
<path d="M254.2 70.5v29.7M281.2 70.5v29.7M65.1 81.5v27.1M112.3 82.5v18.2M115.8 98.7h16.5M135.8 82.5v26.1M257.7 98.2h20M68.6 106.6h63.7" fill="none" stroke="#000" stroke-width=".25"/>
<path d="M112.3 98.7l3.5-.6v1.2zM132.3 98.1l3.5 .6-3.5 .6zM254.2 98.2l3.5-.6v1.2zM277.7 97.6l3.5 .6-3.5 .6zM65.1 106.6l3.5-.6v1.2zM132.3 106l3.5 .6-3.5 .6z" fill="#000" stroke="#000" stroke-width=".25"/>
<g font-size="7">
<text x="289" y="270.6">Main Assembly</text>
<text x="289" y="278.1">End effector</text>
</g>
<g font-size="4.9">
<text x="83.3" y="32.7">Hook</text>
<text x="205.5" y="37">Motor 2 holding plate</text>
<text x="25.6" y="52.5">Handle gripper</text>
<text x="164" y="60">Motor 1 holder and link coupler</text>
<text x="150" y="76.4">Motor mounting hub slots</text>
<text x="152.8" y="90.6">Link 2 slots</text>
<text x="121.4" y="97.2">47</text>
<text x="265" y="96.7">54</text>
<text x="94.2" y="105">141.5</text>
<text x="155.3" y="141.5">Motor 1</text>
<text x="157.4" y="165.4">Motor 2</text>
<text x="289" y="248.5">Matteo Cecamore 4/21/2020</text>
<text x="399.1" y="285.7">1/1</text>
</g>
<g font-size="3.5">
<text x="39" y="8.8">1</text>
<text x="89" y="8.8">2</text>
<text x="139" y="8.8">3</text>
<text x="189" y="8.8">4</text>
<text x="239" y="8.8">5</text>
<text x="289" y="8.8">6</text>
<text x="339" y="8.8">7</text>
<text x="389" y="8.8">8</text>
<text x="16.3" y="30.2">A</text>
<text x="411.3" y="30.2">A</text>
<text x="16.3" y="78">B</text>
<text x="411.3" y="78">B</text>
<text x="16.2" y="125.9">C</text>
<text x="411.2" y="125.9">C</text>
<text x="16.2" y="173.7">D</text>
<text x="411.2" y="173.7">D</text>
<text x="16.3" y="221.6">E</text>
<text x="411.3" y="221.6">E</text>
<text x="16.4" y="269.4">F</text>
<text x="411.4" y="269.4">F</text>
<text x="39" y="290.8">1</text>
<text x="89" y="290.8">2</text>
<text x="139" y="290.8">3</text>
<text x="189" y="290.8">4</text>
<text x="239" y="290.8">5</text>
<text x="289" y="290.8">6</text>
<text x="339" y="290.8">7</text>
<text x="389" y="290.8">8</text>
</g>
<g font-size="2.5">
<text x="231" y="242.9">Dept.</text>
<text x="255" y="242.9">Technical reference</text>
<text x="289" y="242.9">Created by</text>
<text x="350" y="242.9">Approved by</text>
<text x="289" y="252.8">Document type</text>
<text x="350" y="252.8">Document status</text>
<text x="289" y="262.9">Title</text>
<text x="350" y="262.9">DWG No.</text>
<text x="350" y="279.9">Rev.</text>
<text x="360" y="279.9">Date of issue</text>
<text x="396" y="279.9">Sheet</text>
</g>
</svg>
